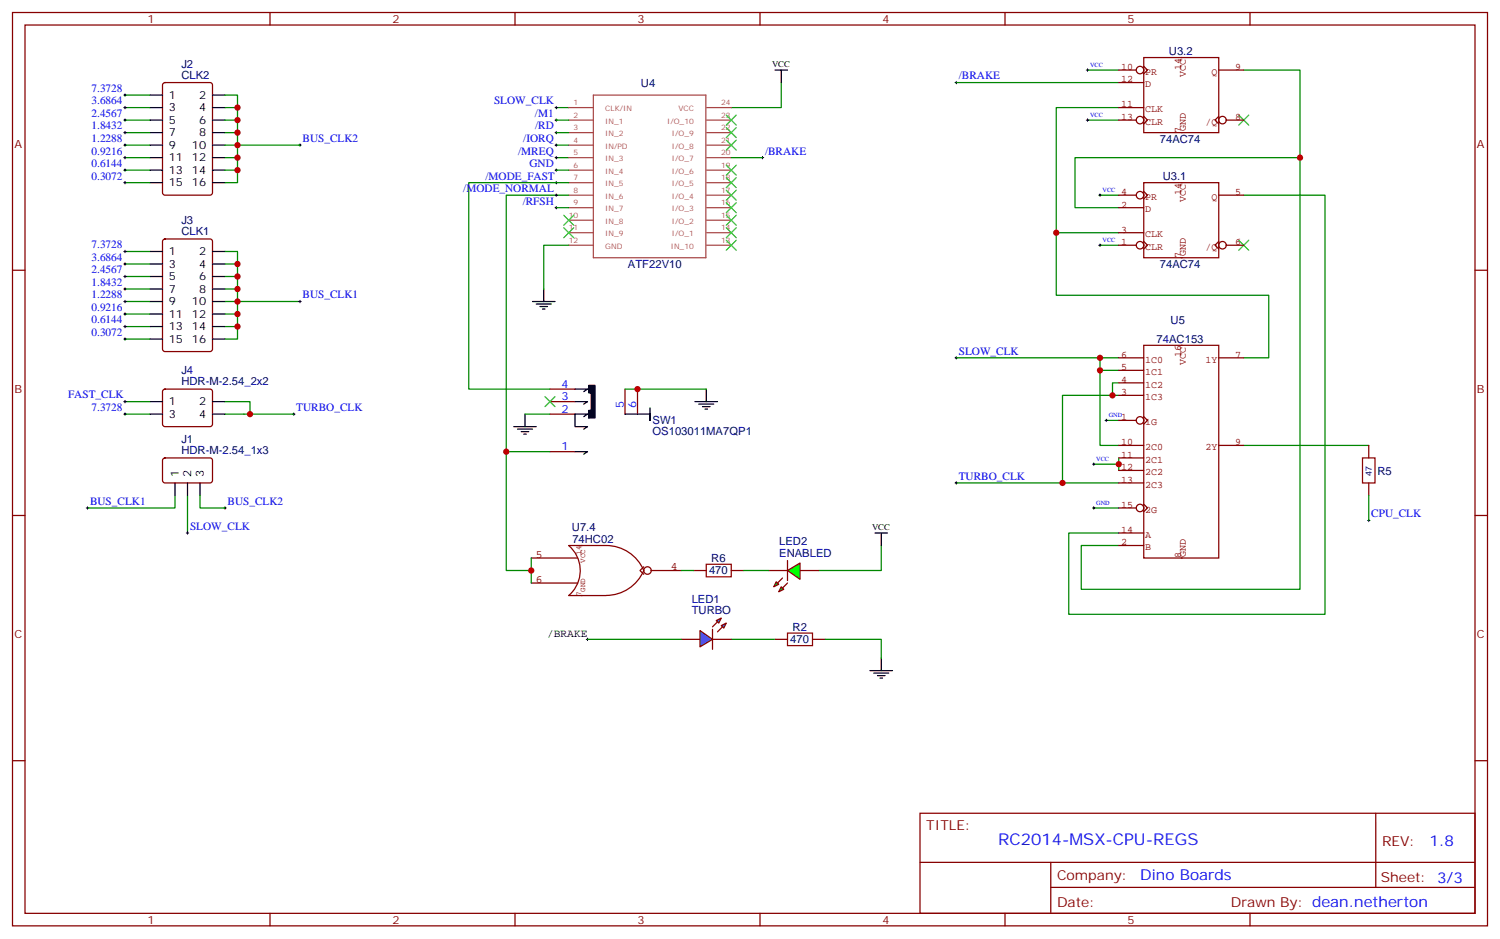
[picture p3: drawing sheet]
<svg xmlns="http://www.w3.org/2000/svg" width="423mm" height="265mm" viewBox="0 0 423 265" stroke-linecap="round" stroke-linejoin="round" font-family="sans-serif">
<g fill="none" stroke="#870000" stroke-width=".35">
<path d="M3.5 3.5h416.3v257.6h-416.3zM7.1 7.1h409.2v250.4h-409.2zM76.2 3.5v3.6M145.3 3.5v3.6M214.5 3.5v3.6M283.6 3.5v3.6M352.8 3.5v3.6M46.1 23.5l.5-.2h12.7l.6 .4 .1 30.6-.5 .7h-12.9l-.7-.4v-30.6zM3.5 76.2h3.6M46.1 67.6l.5-.2h12.7l.6 .4 .1 30.6-.5 .7h-12.9l-.7-.4v-30.6zM416.3 76.2h3.5M3.5 145.3h3.6"/>
<path d="M416.3 145.3h3.5M3.5 214.5h3.6M416.3 214.5h3.5M259.6 229.3h156.7v28.2h-156.7zM388.3 229.3v20.9M76.2 257.5v3.6M145.3 257.5v3.6M214.5 257.5v3.6M259.7 243.2h156.4M283.6 257.5v3.6M296.6 250.2h119.5M296.6 243.2v14.1"/>
<path d="M352.8 257.5v3.6"/>
</g>
<g fill="none" stroke="#008700" stroke-width=".35">
<path d="M306.9 19.8h8.8M351 19.8h15.9v146.4h-61.7v-12.4h10.5M35.3 30.3h7M35.3 33.9h7M35.3 37.4h7M35.3 26.8h7M63.5 26.8h3.5v24.7h-3.5M63.5 30.3h3.5M63.5 33.9h3.5M63.5 37.4h3.5M157 30.3h3.5M220.5 23.3v7h-14.1"/>
<path d="M269.9 23.3h45.8M306.9 33.9h8.8M315.7 30.3h-17.6v35.3h17.6M35.3 44.4h7M35.3 40.9h7M35.3 48h7M35.3 51.5h7M63.5 44.4h3.5M63.5 40.9h21.2M63.5 48h3.5M157 44.4h3.5M157 40.9h3.5"/>
<path d="M310.4 55h5.3M351 55h22.9v118.2h-72.3v-22.9h14.1M366.9 44.4h-63.5v14.2h12.3M35.3 70.9h7M35.3 78h7M35.3 74.4h7M63.5 70.9h3.5v24.7h-3.5M63.5 78h3.5M63.5 74.4h3.5M298.1 65.6v17.7h60v17.6h-7.1M310.4 69.1h5.3M35.3 95.6h7"/>
<path d="M35.3 92.1h7M35.3 88.5h7M35.3 85h7M35.3 81.5h7M63.5 92.1h3.5M63.5 88.5h3.5M63.5 85h21.2M63.5 81.5h3.5M35.3 116.8h7M35.3 113.2h7M269.9 100.9h45.8M310.4 104.4v21.2h5.3"/>
<path d="M310.4 100.9v3.5h5.3M312.2 118.5h3.5M315.7 107.9h-1.7v3.6M315.7 111.5h-15.8v24.7M269.9 136.2h45.8M308.7 130.9h7v1.7M315.7 129.1v1.8M351 125.6h35.3M308.7 143.2h7"/>
</g>
<g fill="none" stroke="#000" stroke-width=".28">
<path d="M306.6 19.8h.7M306.9 19.4v.7M269.5 23.3h.7M269.9 22.9v.7M306.6 33.9h.7M306.9 33.5v.7M84.3 40.9h.7M84.7 40.6v.7M310.1 55h.7M310.4 54.7v.7M310.1 69.1h.7M310.4 68.8v.7"/>
<path d="M84.3 85h.7M84.7 84.7v.7M82.5 116.8h.8M82.9 116.4v.7M269.5 100.9h.7M269.9 100.5v.7M311.9 118.5h.7M312.2 118.2v.7M269.5 136.2h.7M269.9 135.8v.7M308.3 130.9h.7M308.7 130.5v.7"/>
<path d="M308.3 143.2h.7M308.7 142.9v.7"/>
</g>
<g fill="none" stroke="#000" stroke-width=".35">
<path d="M218.7 19.8h3.5M220.5 19.8v3.5M42.3 26.8h3.6M42.3 30.3h3.6M42.3 33.9h3.6M42.3 37.4h3.6M60 26.8h3.5M60 30.3h3.5M60 33.9h3.5M60 37.4h3.5M42.3 40.9h3.6M42.3 44.4h3.6"/>
<path d="M42.3 48h3.6M42.3 51.5h3.6M60 40.9h3.5M60 44.4h3.5M60 48h3.5M60 51.5h3.5M42.3 70.9h3.6M42.3 74.4h3.6M42.3 78h3.6M60 70.9h3.5M60 74.4h3.5M60 78h3.5"/>
<path d="M42.3 85h3.6M42.3 81.5h3.6M42.3 88.5h3.6M42.3 92.1h3.6M42.3 95.6h3.6M60 85h3.5M60 81.5h3.5M60 88.5h3.5M60 92.1h3.5M60 95.6h3.5M150.3 85h6.3M151.3 85.7h4.3"/>
<path d="M152.4 86.4h2.1M153.1 87.1h.7M153.5 81.5v3.5"/>
</g>
<g fill="none" stroke="#a64a4a" stroke-width=".35">
<path d="M160.5 30.3h7M160.5 33.9h7M160.5 37.4h7M167.5 26.8h31.7v45.9h-31.7zM199.4 30.3h7M199.4 33.9h7M199.4 37.4h7M160.5 40.9h7M160.5 44.4h7M160.5 48h7M160.5 51.5h7M160.5 55h7"/>
<path d="M160.5 58.6h7M199.4 40.9h7M199.4 44.4h7M199.4 48h7M199.4 51.5h7M199.4 55h7M199.4 58.6h7M160.5 62.1h7M160.5 65.6h7M160.5 69.1h7M199.4 62.1h7M199.4 65.6h7"/>
<path d="M199.4 69.1h7"/>
</g>
<g fill="none" stroke="#850000" stroke-width=".35">
<path d="M315.7 118.5h5M315.7 111.5h7.1M315.7 107.9h7.1M315.7 104.4h7.1M315.7 100.9h7.1M322.8 117.5l1 1-1 1.1M344 100.9h7M315.7 125.6h7.1M315.7 129.1h7.1M315.7 132.6h7.1M315.7 136.2h7.1M315.7 150.3h7.1"/>
<path d="M315.7 143.2h5M315.7 153.8h7.1M322.8 142.2l1 1-1 1.1"/>
<circle cx="321.7" cy="118.5" r="1.06"/>
<circle cx="321.7" cy="143.2" r="1.06"/>
</g>
<circle cx="333.4" cy="157.3" r=".18" fill="#850000"/>
<path d="M322.8 97.4h21.2v59.9h-21.2zM344 125.6h7" fill="none" stroke="#850000" stroke-width=".35"/>
<circle cx="333.4" cy="97.4" r=".18" fill="#850000"/>
<path d="M349.6 32.5l2.8 2.8M352.4 32.5l-2.8 2.8M349.6 67.7l2.8 2.9M352.4 67.7l-2.8 2.9" fill="none" stroke="#3c3" stroke-width=".35"/>
<circle cx="333.4" cy="37.4" r=".18" fill="#850000"/>
<g fill="none" stroke="#850000" stroke-width=".35">
<path d="M315.7 19.8h5M322.8 16.2h21.2v21.2h-21.2zM322.8 18.7l1 1.1-1 1M344 19.8h7M315.7 30.3h7.1M315.7 23.3h7.1M315.7 33.9h5M322.8 32.8l1 1.1-1 1M344 32.8l-1.1 1.1 1.1 1M346.1 33.9h4.9"/>
<circle cx="321.7" cy="19.8" r="1.06"/>
<circle cx="321.7" cy="33.9" r="1.06"/>
<circle cx="345" cy="33.9" r="1.06"/>
</g>
<g fill="#850000">
<circle cx="333.4" cy="16.2" r=".18"/>
<circle cx="333.4" cy="72.7" r=".18"/>
</g>
<g fill="none" stroke="#850000" stroke-width=".35">
<path d="M315.7 58.6h7.1M315.7 55h5M322.8 51.5h21.2v21.2h-21.2zM322.8 54l1 1-1 1.1M344 55h7M315.7 69.1h5M315.7 65.6h7.1M322.8 68.1l1 1-1 1.1M344 68.1l-1.1 1 1.1 1.1M346.1 69.1h4.9"/>
<circle cx="321.7" cy="55" r="1.06"/>
<circle cx="321.7" cy="69.1" r="1.06"/>
<circle cx="345" cy="69.1" r="1.06"/>
</g>
<circle cx="333.4" cy="51.5" r=".18" fill="#850000"/>
<g fill="none" stroke="#000" stroke-width=".28">
<path d="M156.6 30.3h.7M156.6 33.9h.7M157 30v.7M157 33.5v.7M34.9 44.4h.7M34.9 51.5h.7M34.9 48h.7M35.3 44.1v.7M35.3 47.6v.7M35.3 51.2v.7M156.6 44.4h.7M156.6 40.9h.7"/>
<path d="M157 40.6v.7M157 44.1v.7M214.8 44.4h.7M215.2 44.1v.7M34.9 95.6h.7M34.9 92.1h.7M34.9 88.5h.7M34.9 85h.7M35.3 84.7v.7M35.3 88.2v.7M35.3 91.7v.7M35.3 95.2v.8"/>
<path d="M34.9 113.2h.7M35.3 112.9v.7M385.9 146.8h.7M386.3 146.4v.7"/>
</g>
<path d="M157 33.9h3.5M206.4 44.4h8.8M63.5 116.8h5.3M386.3 139.7v7.1M248.7 153.8v7.1h-17.6M206.4 180.3h12.3" fill="none" stroke="#008700" stroke-width=".35"/>
<path d="M384.5 129.1h3.6v7.1h-3.6zM222.2 178.5h7.1v3.5h-7.1z" fill="none" stroke="#a10000" stroke-width=".35"/>
<path d="M386.3 125.6v3.5M386.3 136.2v3.5M192.3 180.3h5.3M201.1 180.3h5.3M218.7 180.3h3.5M229.3 180.3h3.5" fill="none" stroke="#870000" stroke-width=".35"/>
<g fill="#09f" stroke="#870000" stroke-width=".35">
<path d="M203.6 176.4l1.4-.7-.7 1.4z"/>
<path d="M202.1 175l1.5-.7-.8 1.4z"/>
</g>
<g fill="#870000" stroke="#870000" stroke-width=".35">
<path d="M203.9 176.7l-1.4 1.5z"/>
<path d="M201.1 176.7l1.4-1.4z"/>
</g>
<path d="M201.1 177.4v5.7z" fill="#f00" stroke="#870000" stroke-width=".35"/>
<path d="M197.6 177.8l3.5 2.5-3.5 2.1z" fill="#09f" stroke="#870000" stroke-width=".35"/>
<path d="M199.3 159.1h7.1v3.5h-7.1z" fill="none" stroke="#a10000" stroke-width=".35"/>
<path d="M195.8 160.9h3.5M206.4 160.9h3.5M217 160.9h5.2M225.8 160.9h5.3" fill="none" stroke="#870000" stroke-width=".35"/>
<g fill="#0f0" stroke="#870000" stroke-width=".35">
<path d="M219.1 164l.7 .7-1.4 .8z"/>
<path d="M220.5 165.5l.7 .7-1.4 .7z"/>
</g>
<g fill="#870000" stroke="#870000" stroke-width=".35">
<path d="M220.8 163l-1.4 1.4z"/>
<path d="M222.2 164.4l-1.4 1.4z"/>
</g>
<path d="M222.2 158v5.7z" fill="#f00" stroke="#870000" stroke-width=".35"/>
<path d="M222.2 160.9l3.6-2.1v4.5z" fill="#0f0" stroke="#870000" stroke-width=".35"/>
<g fill="none" stroke="#000" stroke-width=".28">
<path d="M34.9 26.8h.7M34.9 30.3h.7M34.9 33.9h.7M34.9 37.4h.7M35.3 26.5v.7M35.3 30v.7M35.3 33.5v.7M35.3 37v.7M34.9 40.9h.7M35.3 40.6v.7M34.9 70.9h.7M34.9 74.4h.7"/>
<path d="M34.9 78h.7M35.3 70.6v.7M35.3 74.1v.7M35.3 77.6v.7M34.9 81.5h.7M35.3 81.1v.7M34.9 116.8h.7M35.3 116.4v.7M52.6 150.3h.7M52.9 149.9v.7"/>
</g>
<path d="M160.5 55h-17.6v72.4h12.3M68.8 116.8h14.1M148.2 116.8h7M176.4 109.7h22.9M49.4 139.7v3.5h-24.7M52.9 139.7v10.6" fill="none" stroke="#008700" stroke-width=".35"/>
<path d="M155.2 116.8h7.1M155.2 113.2h7.1M155.2 109.7h7.1M176.4 109.7v7.1M179.9 109.7v7.1M155.2 127.4h7.1" fill="none" stroke="#870000" stroke-width=".35"/>
<g fill="none" stroke="#000" stroke-width=".35">
<path d="M148.2 116.8v3.5M162.3 113.2h3.5l-1.1 .7M162.3 109.7h3.5l-1.1 .7M164.7 117.5l1.1-.7h-3.5v3.5h3.5l-1.1 .7M183.4 115v3.5v-1.7h-7M196.1 113.2h6.4M197.2 113.9h4.2M198.3 114.7h2.1M199 115.4h.7M199.3 109.7v3.5M145 120.3h6.3M146 121h4.3"/>
<path d="M147.1 121.7h2.1M147.8 122.4h.7M162.3 127.4h3.5l-1.1 .7M245.5 189.1h6.4M246.6 189.8h4.2M247.6 190.5h2.2M248.4 191.2h.7M248.7 185.6v3.5"/>
</g>
<path d="M166.2 108.7h1.7v9.1h-1.7v-2.1h.7v-4.9h-.7z" fill="#000" stroke="#000" stroke-width=".35"/>
<path d="M153.8 111.8l2.8 2.9M156.6 111.8l-2.8 2.9" fill="none" stroke="#3c3" stroke-width=".35"/>
<g fill="#850000">
<circle cx="164" cy="167.9" r=".18"/>
<circle cx="164" cy="153.8" r=".18"/>
</g>
<g fill="none" stroke="#850000" stroke-width=".35">
<path d="M149.9 157.3h13.1M181.7 159.8l-1.1 1.1 1.1 1M149.9 164.4h13.1M171.1 167.9a11.6 11.6 0 0 0 10.6-7 11.5 11.5 0 0 0-10.6-7.1h-10.6a9.2 9.2 0 0 1 0 14.1h10.6M183.8 160.9h8.5"/>
<circle cx="182.7" cy="160.9" r="1.06"/>
</g>
<g fill="none" stroke="#008700" stroke-width=".35">
<path d="M157 37.4h3.5M157 58.6h3.5M157 48h3.5M160.5 51.5h-28.2v58.2h22.9M160.5 69.1h-7v12.4M63.5 113.2h7.1v3.6M56.4 139.7v3.5h7.1M142.9 127.4v33.5h7M149.9 157.3v7.1M192.3 160.9h3.5M209.9 160.9h7.1M165.8 180.3h26.5"/>
<path d="M232.8 180.3h15.9v5.3"/>
</g>
<path d="M46.1 109.9l.5-.2h12.7l.5 .2 .2 .5-.1 9.5-.6 .4-13-.1-.4-.6v-9.2zM46.1 129.3l.5-.2 12.9 .1 .5 .6-.1 5.9-.6 .5-13-.1-.4-.6v-5.7z" fill="none" stroke="#870000" stroke-width=".35"/>
<path d="M42.3 113.2h3.6M42.3 116.8h3.6M60 113.2h3.5M60 116.8h3.5M49.4 136.2v3.5M52.9 136.2v3.5M56.4 136.2v3.5M246.9 150.3h3.6M248.7 150.3v3.5" fill="none" stroke="#000" stroke-width=".35"/>
<g fill="none" stroke="#000" stroke-width=".28">
<path d="M156.6 37.4h.7M157 37v.7M156.6 51.5h.7M156.6 58.6h.7M156.6 55h.7M156.6 48h.7M157 47.6v.7M157 51.2v.7M157 54.7v.7M157 58.2v.7M24.3 143.2h.7M24.7 142.9v.7"/>
<path d="M63.1 143.2h.8M63.5 142.9v.7M165.8 179.9v.7M165.5 180.3h.7"/>
</g>
<g fill="none" stroke="#3c3" stroke-width=".35">
<path d="M205 32.5l2.8 2.8M205 36l2.8 2.8M205 39.5l2.8 2.8M207.8 32.5l-2.8 2.8M207.8 36l-2.8 2.8M207.8 39.5l-2.8 2.8M205 46.6l2.8 2.8M205 50.1l2.8 2.8M205 53.6l2.8 2.8M205 57.1l2.8 2.9M207.8 46.6l-2.8 2.8M207.8 50.1l-2.8 2.8"/>
<path d="M207.8 53.6l-2.8 2.8M207.8 57.1l-2.8 2.9M159.1 64.2l2.8 2.8M159.1 60.7l2.8 2.8M161.9 64.2l-2.8 2.8M161.9 60.7l-2.8 2.8M205 60.7l2.8 2.8M205 64.2l2.8 2.8M205 67.7l2.8 2.9M207.8 60.7l-2.8 2.8M207.8 64.2l-2.8 2.8M207.8 67.7l-2.8 2.9"/>
</g>
<g fill="#c00">
<circle cx="67" cy="48" r=".88"/>
<circle cx="67" cy="44.4" r=".88"/>
<circle cx="67" cy="40.9" r=".88"/>
<circle cx="67" cy="37.4" r=".88"/>
<circle cx="67" cy="33.9" r=".88"/>
<circle cx="67" cy="30.3" r=".88"/>
<circle cx="67" cy="92.1" r=".88"/>
<circle cx="67" cy="88.5" r=".88"/>
<circle cx="67" cy="85" r=".88"/>
<circle cx="67" cy="81.5" r=".88"/>
<circle cx="67" cy="78" r=".88"/>
<circle cx="67" cy="74.4" r=".88"/>
<circle cx="366.9" cy="44.4" r=".88"/>
<circle cx="298.1" cy="65.6" r=".88"/>
<circle cx="315.7" cy="130.9" r=".88"/>
<circle cx="314" cy="111.5" r=".88"/>
<circle cx="299.9" cy="136.2" r=".88"/>
<circle cx="310.4" cy="104.4" r=".88"/>
<circle cx="310.4" cy="100.9" r=".88"/>
<circle cx="179.9" cy="109.7" r=".88"/>
<circle cx="70.6" cy="116.8" r=".88"/>
<circle cx="149.9" cy="160.9" r=".88"/>
<circle cx="142.9" cy="127.4" r=".88"/>
</g>
<text font-size="4.6" fill="#00f" x="281.7" y="238.3">RC2014-MSX-CPU-REGS</text>
<g font-size="4.2" fill="#00f">
<text x="403.4" y="238.6">1.8</text>
<text x="321.8" y="248.1">Dino Boards</text>
</g>
<g font-size="3.9" fill="#800">
<text x="261.4" y="233.9">TITLE:</text>
<text x="390" y="238.6">REV:</text>
<text x="298.3" y="248.1">Company:</text>
<text x="389.7" y="248.7">Sheet: 3/3</text>
<text x="298.3" y="255.8">Date:</text>
<text x="347.4" y="255.9">Drawn By: dean.netherton</text>
</g>
<g font-size="3.2" fill="#800">
<text x="41.6" y="6.5">1</text>
<text x="110.8" y="6.5">2</text>
<text x="179.9" y="6.5">3</text>
<text x="249.1" y="6.5">4</text>
<text x="318.2" y="6.5">5</text>
<text x="4.1" y="41.6">A</text>
<text x="416.8" y="41.6">A</text>
<text x="4.1" y="110.8">B</text>
<text x="416.8" y="110.8">B</text>
<text x="4.1" y="179.9">C</text>
<text x="416.8" y="179.9">C</text>
<text x="41.6" y="260.5">1</text>
<text x="110.8" y="260.5">2</text>
<text x="179.9" y="260.5">3</text>
<text x="249.1" y="260.5">4</text>
<text x="318.2" y="260.5">5</text>
</g>
<g font-size="3.2" fill="#000080">
<text x="329.9" y="15.6">U3.2</text>
<text x="51.2" y="22.2">CLK2</text>
<text x="51.2" y="19">J2</text>
<text x="180.9" y="24.4">U4</text>
<text x="327.3" y="40.3">74AC74</text>
<text x="328.1" y="50.9">U3.1</text>
<text x="51.2" y="63.1">J3</text>
<text x="51.2" y="66.3">CLK1</text>
<text x="177.2" y="75.6">ATF22V10</text>
<text x="327.3" y="75.6">74AC74</text>
<text x="330.4" y="91.4">U5</text>
<text x="326.4" y="96.7">74AC153</text>
<text x="51.2" y="105.5">J4</text>
<text x="51.2" y="108.7">HDR-M-2.54_2x2</text>
<text x="184.1" y="119.5">SW1</text>
<text x="51.2" y="124.8">J1</text>
<text x="184.1" y="122.7">OS103011MA7QP1</text>
<text x="51.2" y="128.1">HDR-M-2.54_1x3</text>
<text x="388.8" y="133.8">R5</text>
<text x="161.4" y="149.7">U7.4</text>
<text x="161.5" y="153.2">74HC02</text>
<text x="219.9" y="153.8">LED2</text>
<text x="200.1" y="162">470</text>
<text x="200.7" y="158.5">R6</text>
<text x="219.9" y="157">ENABLED</text>
<text x="195.2" y="173.2">TURBO</text>
<text x="195.2" y="170">LED1</text>
<text x="223.7" y="177.9">R2</text>
<text x="223" y="181.4">470</text>
</g>
<g font-size="3.2" fill="#00f">
<text x="270.6" y="22.4">/BRAKE</text>
<text x="25.8" y="25.9">7.3728</text>
<text x="25.8" y="29.5">3.6864</text>
<text x="139.4" y="29.5">SLOW_CLK</text>
<text x="25.8" y="33">2.4567</text>
<text x="151" y="33">/M1</text>
<text x="25.8" y="40">1.2288</text>
<text x="25.8" y="36.5">1.8432</text>
<text x="85.4" y="40">BUS_CLK2</text>
<text x="147.7" y="40">/IORQ</text>
<text x="151" y="36.5">/RD</text>
<text x="25.8" y="47.1">0.6144</text>
<text x="25.8" y="43.6">0.9216</text>
<text x="146.2" y="43.6">/MREQ</text>
<text x="149.4" y="47.1">GND</text>
<text x="215.9" y="43.6">/BRAKE</text>
<text x="25.8" y="50.6">0.3072</text>
<text x="137" y="50.6">/MODE_FAST</text>
<text x="130.8" y="54.2">/MODE_NORMAL</text>
<text x="147.5" y="57.7">/RFSH</text>
<text x="25.8" y="70">7.3728</text>
<text x="25.8" y="73.6">3.6864</text>
<text x="25.8" y="77.1">2.4567</text>
<text x="25.8" y="80.6">1.8432</text>
<text x="25.8" y="87.7">0.9216</text>
<text x="25.8" y="84.1">1.2288</text>
<text x="85.4" y="84.1">BUS_CLK1</text>
<text x="25.8" y="94.7">0.3072</text>
<text x="25.8" y="91.2">0.6144</text>
<text x="270.6" y="100">SLOW_CLK</text>
<text x="19.2" y="112.4">FAST_CLK</text>
<text x="158.5" y="112.9">3</text>
<text x="158.5" y="109.4">4</text>
<text x="25.8" y="115.9">7.3728</text>
<text x="83.6" y="115.9">TURBO_CLK</text>
<text x="158.5" y="116.4">2</text>
<text x="176" y="115" transform="rotate(-90 176 115)">5</text>
<text x="179.6" y="115" transform="rotate(-90 179.6 115)">6</text>
<text x="158.5" y="127">1</text>
<text x="270.6" y="135.3">TURBO_CLK</text>
<text x="25.4" y="142.3">BUS_CLK1</text>
<text x="64.2" y="142.3">BUS_CLK2</text>
<text x="53.6" y="149.4">SLOW_CLK</text>
<text x="387" y="145.9">CPU_CLK</text>
</g>
<g font-size="3.2">
<text x="47.6" y="27.9">1</text>
<text x="56.2" y="27.9">2</text>
<text x="47.6" y="31.4">3</text>
<text x="47.6" y="34.9">5</text>
<text x="56.2" y="31.4">4</text>
<text x="56.2" y="34.9">6</text>
<text x="47.6" y="38.5">7</text>
<text x="47.6" y="42">9</text>
<text x="54.2" y="42">10</text>
<text x="56.2" y="38.5">8</text>
<text x="47.6" y="45.5">11</text>
<text x="54.2" y="45.5">12</text>
<text x="47.6" y="49">13</text>
<text x="47.6" y="52.6">15</text>
<text x="54.2" y="49">14</text>
<text x="54.2" y="52.6">16</text>
<text x="47.6" y="72">1</text>
<text x="56.2" y="72">2</text>
<text x="47.6" y="75.5">3</text>
<text x="56.2" y="75.5">4</text>
<text x="47.6" y="79">5</text>
<text x="47.6" y="82.5">7</text>
<text x="56.2" y="79">6</text>
<text x="56.2" y="82.5">8</text>
<text x="47.6" y="86.1">9</text>
<text x="47.6" y="89.6">11</text>
<text x="54.2" y="86.1">10</text>
<text x="54.2" y="89.6">12</text>
<text x="47.6" y="93.1">13</text>
<text x="54.2" y="93.1">14</text>
<text x="47.6" y="96.7">15</text>
<text x="54.2" y="96.7">16</text>
<text x="47.6" y="114.3">1</text>
<text x="47.6" y="117.8">3</text>
<text x="56.2" y="114.3">2</text>
<text x="56.2" y="117.8">4</text>
<text x="50.4" y="134.4" transform="rotate(-90 50.4 134.4)">1</text>
<text x="54" y="134.4" transform="rotate(-90 54 134.4)">2</text>
<text x="57.5" y="134.4" transform="rotate(-90 57.5 134.4)">3</text>
<text x="154.4" y="179.6">/BRAKE</text>
</g>
<g font-size="3.2" fill="#840000">
<text x="151.2" y="157.3">5</text>
<text x="189.3" y="160.8">4</text>
<text x="151.2" y="164.4">6</text>
</g>
<g font-size="2.8" fill="#840000">
<text x="316.4" y="19.7">10</text>
<text x="316.4" y="23.2">12</text>
<text x="323.1" y="21.1">PR</text>
<text x="333.3" y="19.6" transform="rotate(-90 333.3 19.6)">14</text>
<text x="334.7" y="21.7" transform="rotate(-90 334.7 21.7)">VCC</text>
<text x="341.9" y="21.1">Q</text>
<text x="348.6" y="19.7">9</text>
<text x="323.1" y="24.6">D</text>
<text x="316.4" y="30.3">11</text>
<text x="316.4" y="33.8">13</text>
<text x="323.1" y="31.7">CLK</text>
<text x="323.1" y="35.2">CLR</text>
<text x="340.2" y="35.2">/Q</text>
<text x="348.6" y="33.8">8</text>
<text x="333.3" y="37.4" transform="rotate(-90 333.3 37.4)">7</text>
<text x="334.7" y="37" transform="rotate(-90 334.7 37)">GND</text>
<text x="316.4" y="58.5">2</text>
<text x="316.4" y="55">4</text>
<text x="323.1" y="59.9">D</text>
<text x="323.1" y="56.4">PR</text>
<text x="333.3" y="54.9" transform="rotate(-90 333.3 54.9)">14</text>
<text x="334.7" y="56.9" transform="rotate(-90 334.7 56.9)">VCC</text>
<text x="341.9" y="56.4">Q</text>
<text x="348.6" y="55">5</text>
<text x="316.4" y="65.6">3</text>
<text x="316.4" y="69.1">1</text>
<text x="323.1" y="70.5">CLR</text>
<text x="323.1" y="66.9">CLK</text>
<text x="340.2" y="70.5">/Q</text>
<text x="348.6" y="69.1">6</text>
<text x="333.3" y="72.7" transform="rotate(-90 333.3 72.7)">7</text>
<text x="334.7" y="72.3" transform="rotate(-90 334.7 72.3)">GND</text>
<text x="316.4" y="100.9">6</text>
<text x="333.3" y="100.8" transform="rotate(-90 333.3 100.8)">16</text>
<text x="348.6" y="100.9">7</text>
<text x="316.4" y="107.9">4</text>
<text x="316.4" y="104.4">5</text>
<text x="323.1" y="105.7">1C1</text>
<text x="323.1" y="102.2">1C0</text>
<text x="334.7" y="102.8" transform="rotate(-90 334.7 102.8)">VCC</text>
<text x="340.2" y="102.2">1Y</text>
<text x="316.4" y="111.4">3</text>
<text x="323.1" y="112.8">1C3</text>
<text x="323.1" y="109.3">1C2</text>
<text x="316.4" y="118.5">1</text>
<text x="323.1" y="119.9">1G</text>
<text x="316.4" y="125.6">10</text>
<text x="348.6" y="125.6">9</text>
<text x="316.4" y="129.1">11</text>
<text x="323.1" y="126.9">2C0</text>
<text x="323.1" y="130.4">2C1</text>
<text x="340.2" y="126.9">2Y</text>
<text x="316.4" y="132.6">12</text>
<text x="316.4" y="136.1">13</text>
<text x="323.1" y="134">2C2</text>
<text x="323.1" y="137.5">2C3</text>
<text x="316.4" y="143.2">15</text>
<text x="323.1" y="144.6">2G</text>
<text x="316.4" y="150.2">14</text>
<text x="316.4" y="153.8">2</text>
<text x="323.1" y="151.6">A</text>
<text x="323.1" y="155.1">B</text>
<text x="333.3" y="157.3" transform="rotate(-90 333.3 157.3)">8</text>
<text x="334.7" y="157" transform="rotate(-90 334.7 157)">GND</text>
</g>
<g font-size="2.5">
<text x="217.9" y="18.9">VCC</text>
<text x="246.1" y="149.4">VCC</text>
</g>
<text font-size="2.5" fill="#000080" x="387.2" y="134.2" transform="rotate(-90 387.2 134.2)">47</text>
<g font-size="2.1" fill="#a54b4b">
<text x="161.8" y="29.6">1</text>
<text x="203.5" y="29.6">24</text>
<text x="161.8" y="33.2">2</text>
<text x="170.8" y="31.4">CLK/IN</text>
<text x="170.8" y="34.9">IN_1</text>
<text x="188.3" y="34.9">I/O_10</text>
<text x="191.4" y="31.4">VCC</text>
<text x="203.5" y="33.2">23</text>
<text x="161.8" y="36.7">3</text>
<text x="161.8" y="40.2">4</text>
<text x="170.8" y="38.4">IN_2</text>
<text x="170.8" y="42">IN/PD</text>
<text x="189.6" y="38.4">I/O_9</text>
<text x="189.6" y="42">I/O_8</text>
<text x="203.5" y="36.7">22</text>
<text x="203.5" y="40.2">21</text>
<text x="161.8" y="43.8">5</text>
<text x="161.8" y="47.3">6</text>
<text x="170.8" y="45.5">IN_3</text>
<text x="189.6" y="45.5">I/O_7</text>
<text x="203.5" y="43.8">20</text>
<text x="203.5" y="47.3">19</text>
<text x="161.8" y="50.8">7</text>
<text x="170.8" y="49">IN_4</text>
<text x="170.8" y="52.5">IN_5</text>
<text x="189.6" y="49">I/O_6</text>
<text x="189.6" y="52.5">I/O_5</text>
<text x="203.5" y="50.8">18</text>
<text x="161.8" y="54.3">8</text>
<text x="161.8" y="57.9">9</text>
<text x="170.8" y="56.1">IN_6</text>
<text x="170.8" y="59.6">IN_7</text>
<text x="189.6" y="56.1">I/O_4</text>
<text x="189.6" y="59.6">I/O_3</text>
<text x="203.5" y="54.3">17</text>
<text x="203.5" y="57.9">16</text>
<text x="160.5" y="61.4">10</text>
<text x="160.5" y="64.9">11</text>
<text x="170.8" y="63.1">IN_8</text>
<text x="189.6" y="63.1">I/O_2</text>
<text x="203.5" y="61.4">15</text>
<text x="203.5" y="64.9">14</text>
<text x="160.5" y="68.4">12</text>
<text x="170.8" y="66.7">IN_9</text>
<text x="170.8" y="70.2">GND</text>
<text x="189.3" y="70.2">IN_10</text>
<text x="189.6" y="66.7">I/O_1</text>
<text x="203.5" y="68.4">13</text>
</g>
<g font-size="2.1" fill="#840000">
<text x="164" y="156.4" transform="rotate(-90 164 156.4)">14</text>
<text x="165.1" y="158.7" transform="rotate(-90 165.1 158.7)">VCC</text>
<text x="164" y="167.9" transform="rotate(-90 164 167.9)">7</text>
<text x="165.1" y="166.9" transform="rotate(-90 165.1 166.9)">GND</text>
</g>
<g font-size="1.8" fill="#00f">
<text x="307.6" y="18.9">VCC</text>
<text x="307.6" y="33">VCC</text>
<text x="311.1" y="54.2">VCC</text>
<text x="311.1" y="68.3">VCC</text>
<text x="312.9" y="117.7">GND</text>
<text x="309.4" y="130">VCC</text>
<text x="309.4" y="142.3">GND</text>
</g>
</svg>
